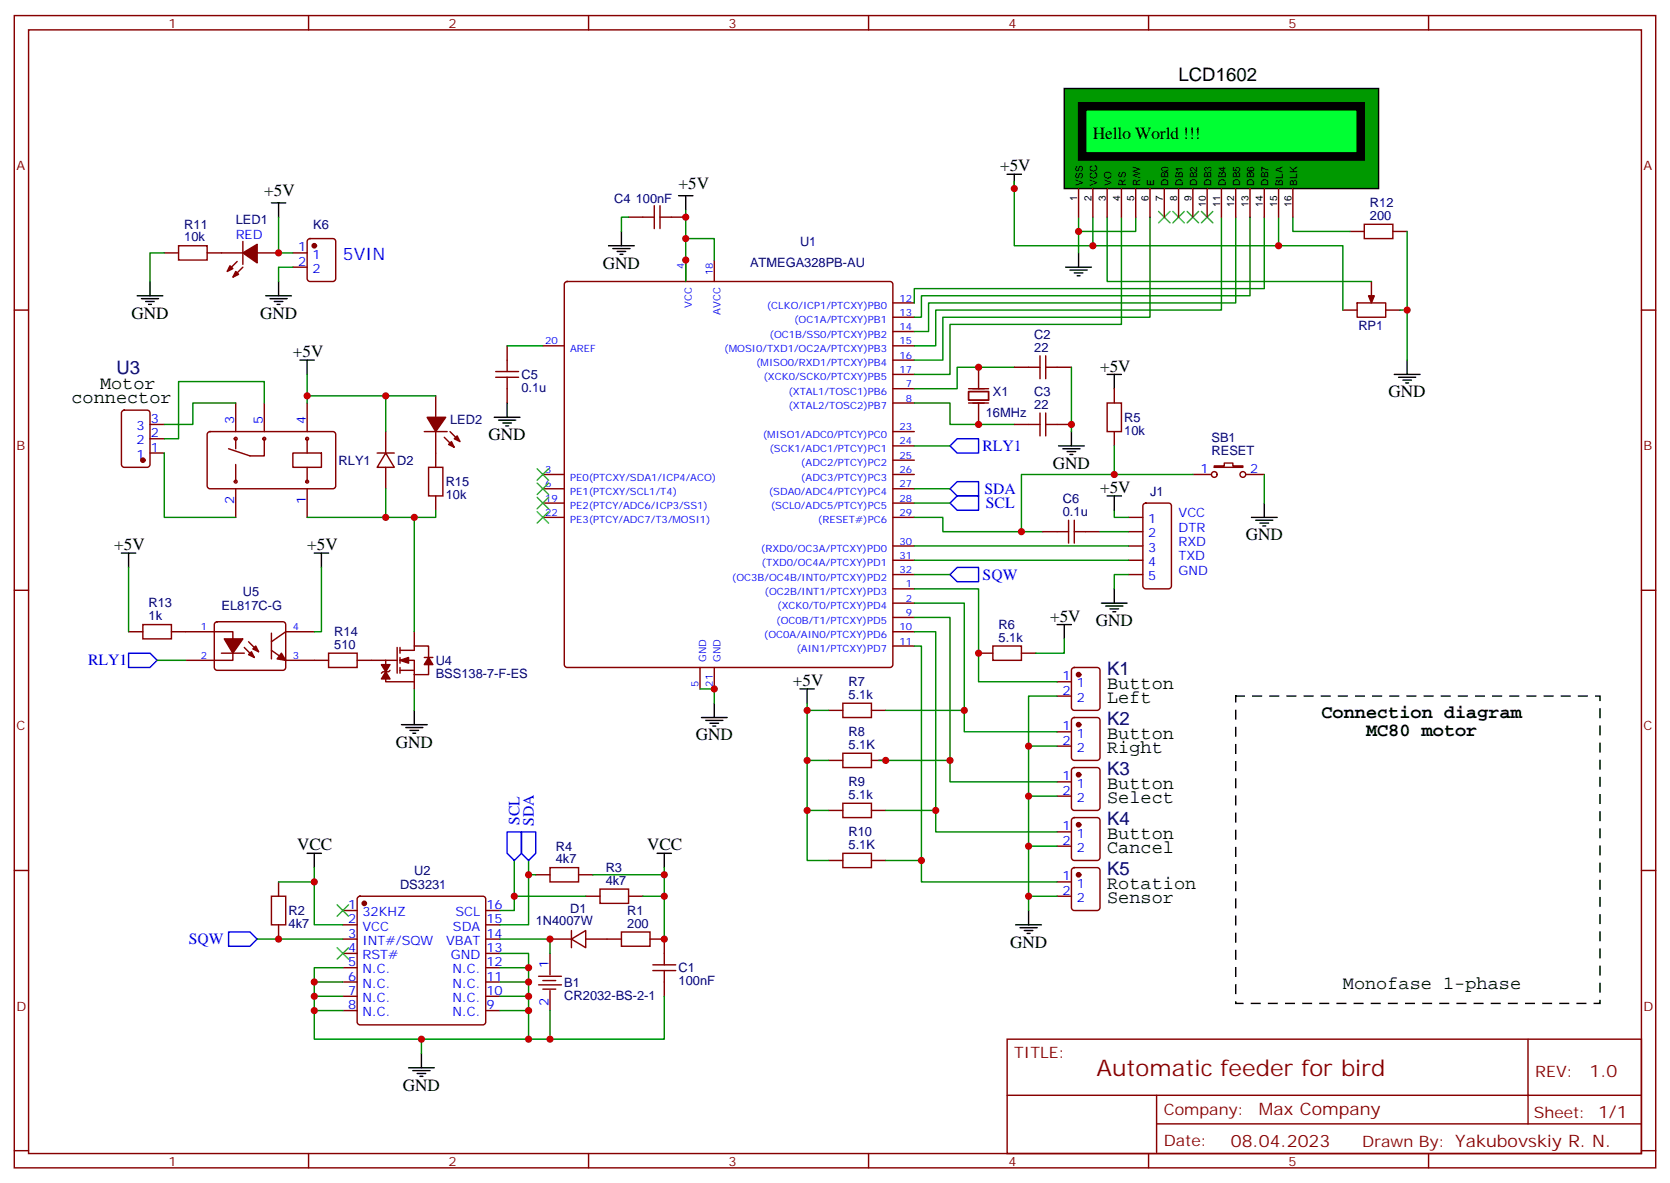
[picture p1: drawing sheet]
<svg xmlns="http://www.w3.org/2000/svg" width="412mm" height="292mm" viewBox="0 0 412 292" stroke-linecap="round" stroke-linejoin="round" font-family="sans-serif">
<g fill="none" stroke="#870000" stroke-width=".35">
<path d="M3.5 3.8h405.4v284.4h-405.4zM7.1 7.4h398.2v277.3h-398.2zM76.2 3.8v3.6M145.3 3.8v3.6M214.5 3.8v3.6M283.6 3.8v3.6M352.8 3.8v3.6M76.1 59.1l.5-.2h5.6a.71 .71 0 0 1 .7 .7v9.2a.76 .76 0 0 1-.7 .7h-5.6a.76 .76 0 0 1-.8-.7v-9.2zM155.2 53.6h6.4M161.6 50.8v5.6M163 53.6h6.3M163 50.8v5.6"/>
<path d="M333.4 57.1h3.5M336.9 55.4h7.1v3.5h-7.1zM344 57.1h3.5M3.5 76.5h3.6M40.6 62.4h3.5M44.1 60.6h7.1v3.6h-7.1zM51.2 62.4h8.8M63.5 62.4h5.3M72.3 62.4h3.5M72.3 65.9h3.5M139.6 69.7l.5-.2h79.7a.71 .71 0 0 1 .7 .7v93.8a.76 .76 0 0 1-.7 .7h-79.7a.76 .76 0 0 1-.8-.7v-93.8zM169.3 64.2v5.3"/>
<path d="M176.4 64.2v5.3M220.5 74.8h5.3M220.5 78.3h5.3M331.6 76.5h3.5M335.1 74.8h7.1v3.5h-7.1zM338.7 69.5v3.5M342.2 76.5h3.5M405.3 76.5h3.6M58.2 99.4v7.1M65.3 99.4v7.1M75.8 99.4v7.1M107.6 97.7v5.3"/>
<path d="M122.4 93.1h5.7M122.4 91.7h5.7M125.2 85.3v6.4M125.2 93.1v6.3M134.1 85.3h5.2M220.5 95.9h5.3M220.5 99.4h5.3M220.5 85.3h5.3M220.5 81.8h5.3M220.5 88.9h5.3M220.5 92.4h5.3M239.2 96.6h4.9v2.1h-4.9z"/>
<path d="M239.2 95.9h4.9M239.2 99.4h4.9M241.7 90.6v5.3M241.7 99.4v5.3M250.5 90.6h6.3M256.8 87.8v5.7M258.2 90.6h6.4M258.2 87.8v5.7M273.4 99.4h3.5v7.1h-3.5zM275.2 95.9v3.5M30.2 101.4l.5-.2h5.6a.71 .71 0 0 1 .7 .7v12.7a.76 .76 0 0 1-.7 .7h-5.6a.76 .76 0 0 1-.7-.7v-12.7zM37 104.7h3.6"/>
<path d="M37 111.8h3.6M37 108.3h3.6M51.4 106.7l.5-.2h30.3a.71 .71 0 0 1 .7 .7v12.7a.76 .76 0 0 1-.7 .7h-30.3a.76 .76 0 0 1-.7-.7v-12.7zM58.2 108.3v2.4M58.2 114.6v4.3M65.3 108.3v4.2h-3.6l-5.3-1.8M72.3 111.8h7.1v3.5h-7.1zM75.8 108.3v3.5M75.8 115.3v3.6M93.1 111.8h4.3M95.2 111.8l2.2 3.5h-4.3zM95.2 106.5v5.3"/>
<path d="M95.2 115.3v5.3M105.8 115.3h3.6v7.1h-3.6zM107.6 106.5v8.8M134.1 117.1h5.2M220.5 117.1h5.3M220.5 106.5h5.3M220.5 110h5.3M220.5 113.6h5.3M250.5 104.7h6.3M256.8 101.9v5.7M258.2 101.9v5.7M258.2 104.7h6.4"/>
<path d="M275.2 106.5v3.5M294.6 117.1h4.6M299.9 115h2.4v-.7h2.1v.7h2.5v.3h-7zM307.6 117.1h4.6M58.2 120.6v7.1M75.8 120.6v7.1M107.6 122.4v3.5M134.1 120.6h5.2M134.1 127.7h5.2M134.1 124.1h5.2M220.5 120.6h5.3M220.5 134.7h5.3"/>
<path d="M220.5 138.3h5.3M220.5 127.7h5.3M220.5 124.1h5.3M257.5 131.2h6.4M263.9 128.4v5.6M265.3 131.2h6.3M265.3 128.4v5.6M278.7 134.7h3.5M278.7 138.3h3.5M278.7 127.7h3.5M278.7 131.2h3.5M282.5 124.3l.4-.2h5.7a.71 .71 0 0 1 .7 .7v19.8a.76 .76 0 0 1-.7 .7h-5.7a.76 .76 0 0 1-.7-.7v-19.8z"/>
<path d="M3.5 145.7h3.6M31.7 155.9h3.6M35.3 154.1h7v3.6h-7zM42.3 155.9h15.2v7h-11.6M53.2 153.6l.4-.2h16.2a.71 .71 0 0 1 .8 .7v10.6a.76 .76 0 0 1-.8 .7h-16.2a.76 .76 0 0 1-.7-.7v-10.6zM60.3 159.8l2.5 2.4M61.4 158.4l2.5 2.4M67 156.2v6.4M77.6 155.9h-7l-3.6 2.5M98.1 159.8v6.3M98.8 159.8v1.4M102.3 155.9v3.5"/>
<path d="M220.5 145.3h5.3M220.5 148.8h5.3M220.5 152.4h5.3M220.5 155.9h5.3M220.5 159.4h5.3M220.5 141.8h5.3M245.2 159.4h7v3.5h-7zM278.7 141.8h3.5M405.3 145.7h3.6M54.7 161.2h5.6M67 160.5l3.6 2.4h10.5M81.1 161.2h7.1v3.5h-7.1z"/>
<path d="M88.2 162.9h9.9M95.2 162.9v5.3h7.1M96.3 165.4l-.3 .4h-1.5l-.3 .3M98.8 160.5h3.5v-1.1h3.5v3.5M98.8 162.9h3.5v3.6M98.8 165.4h3.5M98.8 162.2v1.5M98.8 164.7v1.4M102.3 166.5v3.5M104.8 162.2h2.1M105.8 163.7v2.8h-3.5M172.9 164.7v5.3"/>
<path d="M176.4 164.7v5.3M204.6 175.3h3.5M208.1 173.5h7.1v3.6h-7.1zM215.2 175.3h3.5M241.7 161.2h3.5M252.2 161.2h3.6M261.1 168.2h3.5M261.1 171.8h3.5M264.8 164.9l.5-.2h5.6a.71 .71 0 0 1 .7 .7v9.2a.76 .76 0 0 1-.7 .7h-5.6a.76 .76 0 0 1-.7-.7v-9.2zM264.8 177.3l.5-.2h5.6a.71 .71 0 0 1 .7 .7v9.1a.76 .76 0 0 1-.7 .7h-5.6a.76 .76 0 0 1-.7-.7v-9.1zM204.6 187.6h3.5M204.6 200h3.5"/>
<path d="M208.1 185.9h7.1v3.5h-7.1zM208.1 198.2h7.1v3.6h-7.1zM215.2 187.6h3.5M215.2 200h3.5M261.1 180.6h3.5M261.1 184.1h3.5M261.1 192.9h3.5M261.1 196.5h3.5M264.8 189.6l.5-.2h5.6a.71 .71 0 0 1 .7 .7v9.2a.76 .76 0 0 1-.7 .7h-5.6a.76 .76 0 0 1-.7-.7v-9.2zM3.5 214.8h3.6M68.8 217.6v3.6M132.3 215.9h3.5"/>
<path d="M135.8 214.1h7.1v3.5h-7.1zM142.9 215.9h3.5M148.2 219.4h7v3.5h-7zM204.6 212.3h3.5M208.1 210.6h7.1v3.5h-7.1zM215.2 212.3h3.5M261.1 205.3h3.5M261.1 208.8h3.5M261.1 217.6h3.5M264.8 202l.5-.2h5.6a.71 .71 0 0 1 .7 .7v9.1a.76 .76 0 0 1-.7 .7h-5.6a.76 .76 0 0 1-.7-.7v-9.1zM264.8 214.3l.5-.2h5.6a.71 .71 0 0 1 .7 .7v9.2a.76 .76 0 0 1-.7 .7h-5.6a.76 .76 0 0 1-.7-.7v-9.2zM405.3 214.8h3.6"/>
<path d="M67 221.2h3.6v7h-3.6zM68.8 228.2v3.5M84.7 224.7h3.5M84.7 228.2h3.5M84.7 231.7h3.5M84.7 235.3h3.5M84.7 238.8h3.5M88.4 221.4l.5-.2h30.3a.71 .71 0 0 1 .7 .7v30.3a.76 .76 0 0 1-.7 .7h-30.3a.76 .76 0 0 1-.7-.7v-30.3zM119.9 224.7h3.6M119.9 228.2h3.6M119.9 231.7h3.6M119.9 235.3h3.6"/>
<path d="M119.9 238.8h3.6M135.8 231.7h5.3M135.8 235.3v5.3M141.1 231.7l3.5-2.1v4.3zM141.1 229.6v4.3M144.6 231.7h8.9M144.6 221.2h3.6M153.5 230h7v3.5h-7zM155.2 221.2h3.5M160.5 231.7h3.5v6.4M161.2 239.5h5.7M161.2 238.1h5.7"/>
<path d="M164 239.5v6.4M261.1 221.2h3.5M84.7 242.3h3.5M84.7 245.9h3.5M84.7 249.4h3.5M119.9 242.3h3.6M119.9 245.9h3.6M119.9 249.4h3.6M133 240.9h5.6M133 243h5.6M134.1 242h3.1M134.1 244.1h3.1"/>
<path d="M135.8 244.4v5M248.7 256.4h156.6v28.3h-156.6zM377.3 256.5v20.8M248.7 270.3h156.5M285.6 277.3h119.6M285.6 270.3v14.1M3.5 284h3.6M76.2 284.7v3.5M145.3 284.7v3.5M214.5 284.7v3.5M283.6 284.7v3.5M352.8 284.7v3.5"/>
<path d="M405.3 284h3.6"/>
<circle cx="58.2" cy="118.9" r=".35"/>
<circle cx="58.2" cy="108.3" r=".35"/>
<circle cx="65.3" cy="108.3" r=".35"/>
<circle cx="75.8" cy="118.9" r=".35"/>
<circle cx="75.8" cy="108.3" r=".35"/>
<circle cx="299.9" cy="117.1" r=".71"/>
<circle cx="306.9" cy="117.1" r=".71"/>
</g>
<g fill="#870000" stroke="#870000" stroke-width=".35">
<path d="M338 73h1.4l-.7 1.8z"/>
<path d="M60 62.4l3.5-2.1v4.6z"/>
<path d="M60 59.6v5.6z"/>
<path d="M60 65.9l-1.4 1.4z"/>
<path d="M57.1 65.9l1.5-1.4z"/>
<path d="M58.2 67l.7 .7-1.4 .7z"/>
<path d="M56.8 65.6l.7 .7-1.4 .7z"/>
<path d="M105.5 103h4.6l-2.5 3.5z"/>
<path d="M104.8 106.5h5.6z"/>
<path d="M111.1 106.5l1.4 1.4z"/>
<path d="M109.7 107.9l1.4 1.4z"/>
<path d="M112.2 108.3l.7-.7 .7 1.4z"/>
<path d="M110.8 109.7l.7-.7 .7 1.4z"/>
<path d="M94.2 164h2.1l-1.1 1.8z"/>
<path d="M95.2 165.8l1.1 1.7h-2.1z"/>
<path d="M98.8 162.9l2.1-.7v1.5z"/>
<path d="M105.8 162.2l1.1 1.8h-2.1z"/>
<path d="M69.5 161.2l1.1 1.7-2.2-.3z"/>
<path d="M61.4 161.5l.7-.7 .7 1.4z"/>
<path d="M63.1 159.4l.8 1.4-1.5-.7z"/>
<path d="M55.4 157.7h4.6l-2.5 3.5z"/>
<circle cx="90" cy="222.9" r=".53"/>
<circle cx="266.3" cy="166.5" r=".53"/>
<circle cx="266.3" cy="178.8" r=".53"/>
<circle cx="266.3" cy="191.2" r=".53"/>
<circle cx="266.3" cy="203.5" r=".53"/>
<circle cx="266.3" cy="215.9" r=".53"/>
<circle cx="77.6" cy="60.6" r=".53"/>
<circle cx="35.3" cy="113.6" r=".53"/>
</g>
<g fill="none" stroke="#008700" stroke-width=".35">
<path d="M68.8 53.6v8.8h3.5M169.3 58.9h7.1v5.3M169.3 51.8v17.7M250.5 44.8v15.8h19.4v-7M266.3 53.6v3.5h14.2v-3.5M266.3 57.1v5.3M273.4 53.6v15.9h65.3M276.9 53.6v26.4h-42.3v12.4h-8.8M284 53.6v24.7h-51.2v10.6h-7M301.6 53.6v22.9h-70.5v8.8h-5.3M305.2 53.6v21.2h-75.9v7h-3.5M308.7 53.6v19.4h-81.2v5.3h-1.7"/>
<path d="M312.2 53.6v17.6h-86.4v3.6M315.7 53.6v7M319.3 53.6v3.5h14.1M347.5 57.1v19.4M40.6 62.4h-3.6v7.1M72.3 65.9h-3.5v3.6M269.9 60.6h61.7v15.9M345.7 76.5h1.8v12.4M58.2 99.4h-10.6v5.3h-7M65.3 99.4v-5.2h-21.2v14.1h-3.5M75.8 97.7h19.4v8.8M75.8 92.4v7"/>
<path d="M95.2 97.7h12.4M125.2 85.3h8.9M225.8 99.4h8.8v5.3h15.9M250.5 90.6h-14.1v5.3h-10.6M264.6 90.6v15.9M40.6 111.8v15.9h17.6M275.2 110v7.1M294.6 117.1h-42.4v14.1h5.3M312.2 117.1v7M95.2 120.6v7.1h-19.4M102.3 127.7v28.2M107.6 125.9v1.8h-12.4"/>
<path d="M225.8 134.7h52.9M225.8 138.3h52.9M225.8 127.7h7v3.5h19.4M225.8 124.1h8.8M225.8 120.6h8.8M271.6 131.2h7.1M275.2 125.9v1.8h3.5M31.7 140v15.9M79.4 140v15.9h-1.8M225.8 145.3h15.9v22.9h19.4M225.8 148.8h12.3v31.8h23M225.8 152.4h8.8v40.5h26.5"/>
<path d="M225.8 155.9h5.3v49.4h30M225.8 159.4h1.7v58.2h33.6M225.8 141.8h8.8M262.8 157.7v3.5h-7M278.7 141.8h-3.5v3.5M38.8 162.9h7.1M102.3 170v5.3M172.9 170h3.5v3.5M199.3 173.5v1.8h5.3M199.3 175.3v12.3h5.3M218.7 175.3h19.4M261.1 171.8h-7.1v12.3"/>
<path d="M199.3 187.6v12.4h5.3M199.3 200v12.3h5.3M217 187.6h17.6M218.7 200h12.4M261.1 196.5h-7.1v28.2M261.1 184.1h-7.1v12.4M68.8 217.6h8.8M77.6 214.1v14.1h7.1M127 212.3v12.4h-3.5M130.5 212.3v15.9h-7M130.5 215.9h1.8M146.4 215.9h17.6"/>
<path d="M164 214.1v17.6M218.7 212.3h8.8M254 208.8h7.1M63.5 231.7h21.2M84.7 238.8h-7.1v17.6h52.9v-17.6h-7M123.5 235.3h7v3.5M123.5 231.7h12.3v3.6M127 221.2h17.6M158.7 221.2h5.3M254 221.2h7.1M77.6 242.3h7.1M77.6 245.9h7.1"/>
<path d="M77.6 249.4h7.1M104.1 256.4v3.6M123.5 242.3h7M123.5 245.9h7M123.5 249.4h7M135.8 249.4v7h-5.3M164 245.9v10.5h-28.2"/>
</g>
<g fill="none" stroke="#000" stroke-width=".35">
<path d="M67 50.1h3.6M68.8 50.1v3.5M153.5 57.1v3.5M167.6 48.3h3.5M169.3 48.3v3.5M248.7 43h3.5M250.5 43v3.5M33.9 73h6.3M34.9 73.7h4.3M36 74.4h2.1M36.7 75.1h.7M37 69.5v3.5"/>
<path d="M65.6 73h6.4M66.7 73.7h4.2M67.7 74.4h2.1M68.4 75.1h.7M68.8 69.5v3.5M150.3 60.6h6.3M151.3 61.3h4.3M152.4 62.1h2.1M153.1 62.8h.7M263.2 65.9h6.3M264.2 66.6h4.3M265.3 67.3h2.1"/>
<path d="M266 68.1h.7M266.3 62.4v3.5M74.1 88.9h3.5M75.8 88.9v3.5M125.2 99.4v3.6M273.4 92.4h3.5M275.2 92.4v3.5M344.3 92.4h6.4M345.4 93.1h4.2M346.4 93.8h2.1M347.1 94.5h.7M347.5 88.9v3.5"/>
<path d="M122.1 103h6.3M123.1 103.7h4.3M124.2 104.4h2.1M124.9 105.1h.7M261.4 110h6.4M262.5 110.7h4.2M263.5 111.4h2.1M264.2 112.1h.7M264.6 106.5v3.5M30 136.5h3.5M31.7 136.5v3.5M77.6 136.5h3.5"/>
<path d="M79.4 136.5v3.5M273.4 122.4h3.5M275.2 122.4v3.5M309 127.7h6.4M310.1 128.4h4.2M311.1 129.1h2.2M311.9 129.8h.7M312.2 124.1v3.6M261.1 154.1h3.5M262.8 154.1v3.6M272 148.8h6.3M273 149.5h4.3"/>
<path d="M274.1 150.2h2.1M274.8 151h.7M275.2 145.3v3.5M99.1 178.8h6.4M100.2 179.5h4.2M102.3 175.3v3.5M173.2 177.1h6.4M174.3 177.8h4.2M175.3 178.5h2.1M176 179.2h.7M176.4 173.5v3.6M197.6 170h3.5"/>
<path d="M199.3 170v3.5M101.2 180.2h2.2M102 180.9h.7M75.8 210.6h3.6M77.6 210.6v3.5M162.3 210.6h3.5M164 210.6v3.5M250.8 228.2h6.4M251.9 228.9h4.2M252.9 229.6h2.2M253.6 230.3h.8M254 224.7v3.5"/>
<path d="M104.1 260v3.5M100.9 263.5h6.3M102 264.2h4.2M103 264.9h2.1M103.7 265.6h.7"/>
</g>
<g fill="none" stroke="#3c3" stroke-width=".35">
<path d="M286.1 52.2l2.8 2.8M288.9 52.2l-2.8 2.8M289.6 52.2l2.9 2.8M292.5 52.2l-2.9 2.8M293.2 52.2l2.8 2.8M296 52.2l-2.8 2.8M296.7 52.2l2.8 2.8M299.5 52.2l-2.8 2.8M132.6 115.7l2.9 2.8M132.6 119.2l2.9 2.8M135.5 115.7l-2.9 2.8M135.5 119.2l-2.9 2.8"/>
<path d="M132.6 122.7l2.9 2.9M132.6 126.3l2.9 2.8M135.5 122.7l-2.9 2.9M135.5 126.3l-2.9 2.8M83.3 223.3l2.8 2.8M83.3 233.9l2.8 2.8M86.1 223.3l-2.8 2.8M86.1 233.9l-2.8 2.8"/>
</g>
<path d="M234.6 110l1.8-1.7h5.3v3.5h-5.3zM234.6 124.1l1.8-1.7h5.3v3.5h-5.3zM234.6 120.6l1.8-1.7h5.3v3.5h-5.3zM234.6 141.8l1.8-1.8h5.3v3.5h-5.3zM31.7 161.2h5.3l1.8 1.7-1.8 1.8h-5.3zM125.2 205.3h3.6v5.3l-1.8 1.7-1.8-1.7zM128.8 205.3h3.5v5.3l-1.8 1.7-1.7-1.7zM56.4 230h5.3l1.8 1.7-1.8 1.8h-5.3z" fill="none" stroke="#00f" stroke-width=".35"/>
<path d="M262.8 21.8h77.6v24.7h-77.6z" fill="#090" stroke="#000" stroke-width=".35"/>
<g fill="none" stroke="#870000" stroke-width=".35">
<path d="M266.3 46.5v7.1M269.9 46.5v7.1M273.4 46.5v7.1M276.9 46.5v7.1M280.5 46.5v7.1M284 46.5v7.1M287.5 46.5v7.1M291 46.5v7.1M294.6 46.5v7.1M298.1 46.5v7.1M301.6 46.5v7.1M305.2 46.5v7.1"/>
<path d="M308.7 46.5v7.1M312.2 46.5v7.1M315.7 46.5v7.1M319.3 46.5v7.1"/>
</g>
<path d="M266.3 25.4h70.6v14.1h-70.6z" fill="#000" stroke="#000" stroke-width=".35"/>
<path d="M268.1 27.1h67v10.6h-67z" fill="none" stroke="#000" stroke-width=".35"/>
<path d="M268.1 27.1h67v10.6h-67z" fill="#0f3" stroke="#000" stroke-width=".35"/>
<path d="M155.2 53.6h-1.7v3.5M225.8 110h8.8" fill="none" stroke="#008700" stroke-width=".35"/>
<path d="M305.2 171.8h89.9v75.8h-89.9z" fill="none" stroke="#000" stroke-width=".35" stroke-dasharray="2.1 2.1"/>
<g fill="#c00">
<circle cx="77.6" cy="242.3" r=".88"/>
<circle cx="77.6" cy="245.9" r=".88"/>
<circle cx="77.6" cy="249.4" r=".88"/>
<circle cx="130.5" cy="242.3" r=".88"/>
<circle cx="130.5" cy="245.9" r=".88"/>
<circle cx="130.5" cy="249.4" r=".88"/>
<circle cx="130.5" cy="238.8" r=".88"/>
<circle cx="130.5" cy="256.4" r=".88"/>
<circle cx="135.8" cy="231.7" r=".88"/>
<circle cx="135.8" cy="256.4" r=".88"/>
<circle cx="68.8" cy="231.7" r=".88"/>
<circle cx="77.6" cy="217.6" r=".88"/>
<circle cx="130.5" cy="215.9" r=".88"/>
<circle cx="127" cy="221.2" r=".88"/>
<circle cx="264.6" cy="104.7" r=".88"/>
<circle cx="241.7" cy="90.6" r=".88"/>
<circle cx="241.7" cy="104.7" r=".88"/>
<circle cx="275.2" cy="117.1" r=".88"/>
<circle cx="254" cy="196.5" r=".88"/>
<circle cx="254" cy="184.1" r=".88"/>
<circle cx="241.7" cy="161.2" r=".88"/>
<circle cx="199.3" cy="175.3" r=".88"/>
<circle cx="199.3" cy="187.6" r=".88"/>
<circle cx="238.1" cy="175.3" r=".88"/>
<circle cx="234.6" cy="187.6" r=".88"/>
<circle cx="218.7" cy="187.6" r=".88"/>
<circle cx="231.1" cy="200" r=".88"/>
<circle cx="164" cy="215.9" r=".88"/>
<circle cx="164" cy="231.7" r=".88"/>
<circle cx="164" cy="221.2" r=".88"/>
<circle cx="169.3" cy="58.9" r=".88"/>
<circle cx="254" cy="208.8" r=".88"/>
<circle cx="254" cy="221.2" r=".88"/>
<circle cx="227.5" cy="212.3" r=".88"/>
<circle cx="199.3" cy="200" r=".88"/>
<circle cx="104.1" cy="256.4" r=".88"/>
<circle cx="347.5" cy="76.5" r=".88"/>
<circle cx="266.3" cy="57.1" r=".88"/>
<circle cx="250.5" cy="46.5" r=".88"/>
<circle cx="269.9" cy="60.6" r=".88"/>
<circle cx="315.7" cy="60.6" r=".88"/>
<circle cx="68.8" cy="62.4" r=".88"/>
<circle cx="252.2" cy="131.2" r=".88"/>
<circle cx="75.8" cy="97.7" r=".88"/>
<circle cx="95.3" cy="97.7" r=".88"/>
<circle cx="95.3" cy="127.7" r=".88"/>
<circle cx="102.3" cy="127.7" r=".88"/>
<circle cx="176.4" cy="170" r=".88"/>
<circle cx="169.3" cy="64.2" r=".88"/>
<circle cx="169.3" cy="53.6" r=".88"/>
</g>
<text font-size="5.6" fill="#800" x="270.8" y="265.5">Automatic feeder for bird</text>
<g font-size="4.6">
<text x="291" y="20.1">LCD1602</text>
<text x="24.7" y="95.9">Motor</text>
<text x="17.6" y="99.4">connector</text>
<text x="273.4" y="170">Button</text>
<text x="273.4" y="173.5">Left</text>
<text x="326.3" y="177.1">Connection diagram</text>
<text x="273.4" y="182.4">Button</text>
<text x="273.4" y="185.9">Right</text>
<text x="337.3" y="181.6">MC80 motor</text>
<text x="273.4" y="194.7">Button</text>
<text x="273.4" y="198.2">Select</text>
<text x="273.4" y="207">Button</text>
<text x="273.4" y="210.6">Cancel</text>
<text x="273.4" y="219.4">Rotation</text>
<text x="273.4" y="222.9">Sensor</text>
<text x="331.6" y="244.1">Monofase 1-phase</text>
</g>
<g font-size="4.6" fill="#000080">
<text x="28.7" y="92.3">U3</text>
<text x="273.4" y="166.5">K1</text>
<text x="273.4" y="178.8">K2</text>
<text x="273.4" y="191.2">K3</text>
<text x="273.4" y="203.5">K4</text>
<text x="273.4" y="215.9">K5</text>
</g>
<g font-size="4.2">
<text x="269.9" y="34.2">Hello World !!!</text>
<text x="167.6" y="46.5">+5V</text>
<text x="246.9" y="42.3">+5V</text>
<text x="65.3" y="48.3">+5V</text>
<text x="148.9" y="66.3">GND</text>
<text x="32.5" y="78.6">GND</text>
<text x="64.2" y="78.6">GND</text>
<text x="72.3" y="88.2">+5V</text>
<text x="271.6" y="91.7">+5V</text>
<text x="342.9" y="98">GND</text>
<text x="120.6" y="108.6">GND</text>
<text x="260" y="115.7">GND</text>
<text x="271.6" y="121.7">+5V</text>
<text x="28.2" y="135.8">+5V</text>
<text x="75.8" y="135.8">+5V</text>
<text x="307.6" y="133.3">GND</text>
<text x="259.3" y="153.4">+5V</text>
<text x="270.6" y="154.5">GND</text>
<text x="195.8" y="169.3">+5V</text>
<text x="97.7" y="184.5">GND</text>
<text x="171.8" y="182.7">GND</text>
<text x="73.4" y="209.9">VCC</text>
<text x="159.8" y="209.9">VCC</text>
<text x="249.4" y="233.9">GND</text>
<text x="99.5" y="269.1">GND</text>
</g>
<text font-size="4.2" fill="#00f" x="84.7" y="64.2">5VIN</text>
<g font-size="4.2" fill="#800">
<text x="392.5" y="265.7">1.0</text>
<text x="310.9" y="275.3">Max Company</text>
<text x="304" y="283.1">08.04.2023</text>
</g>
<g font-size="3.9" fill="#00f">
<text x="242.6" y="111.4">RLY1</text>
<text x="243.1" y="121.9">SDA</text>
<text x="243.5" y="125.4">SCL</text>
<text x="242.7" y="143.1">SQW</text>
<text x="21.8" y="164.1">RLY1</text>
<text x="128.3" y="203.5" transform="rotate(-90 128.3 203.5)">SCL</text>
<text x="131.8" y="203.8" transform="rotate(-90 131.8 203.8)">SDA</text>
<text x="46.6" y="233.1">SQW</text>
</g>
<g font-size="3.9" fill="#800">
<text x="250.5" y="261">TITLE:</text>
<text x="379.1" y="265.7">REV:</text>
<text x="287.4" y="275.2">Company:</text>
<text x="378.7" y="275.8">Sheet: 1/1</text>
<text x="287.4" y="282.9">Date:</text>
<text x="336.4" y="283">Drawn By: Yakubovskiy R. N.</text>
</g>
<g font-size="3.2" fill="#800">
<text x="41.6" y="6.8">1</text>
<text x="110.8" y="6.8">2</text>
<text x="179.9" y="6.8">3</text>
<text x="249.1" y="6.8">4</text>
<text x="318.2" y="6.8">5</text>
<text x="4.1" y="41.9">A</text>
<text x="405.9" y="41.9">A</text>
<text x="4.1" y="111.1">B</text>
<text x="405.9" y="111.1">B</text>
<text x="4.1" y="180.2">C</text>
<text x="405.9" y="180.2">C</text>
<text x="4.1" y="249.4">D</text>
<text x="405.9" y="249.4">D</text>
<text x="41.6" y="287.7">1</text>
<text x="110.8" y="287.7">2</text>
<text x="179.9" y="287.7">3</text>
<text x="249.1" y="287.7">4</text>
<text x="318.2" y="287.7">5</text>
</g>
<g font-size="3.2" fill="#000080">
<text x="151.7" y="50.1">C4</text>
<text x="157" y="50.1">100nF</text>
<text x="338.3" y="51.1">R12</text>
<text x="45.5" y="59.6">10k</text>
<text x="45.5" y="56.5">R11</text>
<text x="58.2" y="55.4">LED1</text>
<text x="77.3" y="56.6">K6</text>
<text x="338.3" y="54.3">200</text>
<text x="185.2" y="65.9">ATMEGA328PB-AU</text>
<text x="197.6" y="60.6">U1</text>
<text x="255.4" y="83.6">C2</text>
<text x="335.4" y="81.4">RP1</text>
<text x="255.4" y="86.7">22</text>
<text x="128.8" y="93.6">C5</text>
<text x="128.8" y="96.7">0.1u</text>
<text x="245.2" y="97.7">X1</text>
<text x="255.4" y="100.9">22</text>
<text x="255.4" y="97.7">C3</text>
<text x="111.1" y="104.7">LED2</text>
<text x="243.4" y="103">16MHz</text>
<text x="277.6" y="107.3">10k</text>
<text x="277.6" y="104.2">R5</text>
<text x="299.2" y="112.3">RESET</text>
<text x="299.2" y="109.2">SB1</text>
<text x="83.6" y="114.7">RLY1</text>
<text x="98.1" y="114.7">D2</text>
<text x="110.1" y="123.2">10k</text>
<text x="110.1" y="120">R15</text>
<text x="262.5" y="124.1">C6</text>
<text x="284" y="122.4">J1</text>
<text x="262.5" y="127.3">0.1u</text>
<text x="36.7" y="149.9">R13</text>
<text x="60" y="147.1">U5</text>
<text x="36.7" y="153.1">1k</text>
<text x="54.7" y="150.6">EL817C-G</text>
<text x="246.6" y="155.2">R6</text>
<text x="82.5" y="160.1">510</text>
<text x="82.5" y="157">R14</text>
<text x="246.6" y="158.4">5.1k</text>
<text x="107.6" y="167.3">BSS138-7-F-ES</text>
<text x="107.6" y="164.1">U4</text>
<text x="209.5" y="172.5">5.1k</text>
<text x="209.5" y="169.3">R7</text>
<text x="209.5" y="184.8">5.1K</text>
<text x="209.5" y="181.7">R8</text>
<text x="209.5" y="197.2">5.1k</text>
<text x="209.5" y="194">R9</text>
<text x="137.2" y="209.9">R4</text>
<text x="209.5" y="209.5">5.1K</text>
<text x="209.5" y="206.3">R10</text>
<text x="102.3" y="215.9">U2</text>
<text x="137.2" y="213">4k7</text>
<text x="149.6" y="215.2">R3</text>
<text x="98.8" y="219.4">DS3231</text>
<text x="149.6" y="218.3">4k7</text>
<text x="71.3" y="225.9">R2</text>
<text x="140.8" y="225.4">D1</text>
<text x="154.9" y="225.8">R1</text>
<text x="71.3" y="229">4k7</text>
<text x="132.3" y="228.2">1N4007W</text>
<text x="154.9" y="228.9">200</text>
<text x="167.6" y="240">C1</text>
<text x="139.4" y="243.5">B1</text>
<text x="167.6" y="243.1">100nF</text>
<text x="139.3" y="246.7">CR2032-BS-2-1</text>
</g>
<g font-size="3.2" fill="#00f">
<text x="58.2" y="58.9">RED</text>
<text x="73.7" y="62.1">1</text>
<text x="73.7" y="65.6">2</text>
<text x="77.2" y="63.8">1</text>
<text x="77.2" y="67.3">2</text>
<text x="33.7" y="106.2">3</text>
<text x="37.2" y="104.4">3</text>
<text x="37.2" y="107.9">2</text>
<text x="57.9" y="104.7" transform="rotate(-90 57.9 104.7)">3</text>
<text x="64.9" y="104.7" transform="rotate(-90 64.9 104.7)">5</text>
<text x="75.5" y="104.7" transform="rotate(-90 75.5 104.7)">4</text>
<text x="33.7" y="109.7">2</text>
<text x="33.7" y="113.2">1</text>
<text x="37.2" y="111.4">1</text>
<text x="296.4" y="116.7">1</text>
<text x="308.7" y="116.7">2</text>
<text x="57.9" y="124.4" transform="rotate(-90 57.9 124.4)">2</text>
<text x="75.5" y="124.4" transform="rotate(-90 75.5 124.4)">1</text>
<text x="283.5" y="129.1">1</text>
<text x="291" y="131.2">DTR</text>
<text x="291" y="127.7">VCC</text>
<text x="283.5" y="132.6">2</text>
<text x="283.5" y="136.1">3</text>
<text x="291" y="134.7">RXD</text>
<text x="283.5" y="139.7">4</text>
<text x="283.5" y="143.2">5</text>
<text x="291" y="141.8">GND</text>
<text x="291" y="138.3">TXD</text>
<text x="262.4" y="167.9">1</text>
<text x="262.4" y="171.4">2</text>
<text x="265.9" y="169.7">1</text>
<text x="265.9" y="173.2">2</text>
<text x="262.4" y="180.2">1</text>
<text x="262.4" y="183.8">2</text>
<text x="265.9" y="182">1</text>
<text x="265.9" y="185.5">2</text>
<text x="262.4" y="192.6">1</text>
<text x="262.4" y="196.1">2</text>
<text x="265.9" y="194.3">1</text>
<text x="265.9" y="197.9">2</text>
<text x="262.4" y="204.9">1</text>
<text x="262.4" y="208.5">2</text>
<text x="265.9" y="206.7">1</text>
<text x="265.9" y="210.2">2</text>
<text x="262.4" y="217.3">1</text>
<text x="262.4" y="220.8">2</text>
<text x="265.9" y="219">1</text>
<text x="86" y="227.9">2</text>
<text x="86" y="224.3">1</text>
<text x="89.5" y="226.1">32KHZ</text>
<text x="112.5" y="226.1">SCL</text>
<text x="120.1" y="224.3">16</text>
<text x="120.1" y="227.9">15</text>
<text x="265.9" y="222.6">2</text>
<text x="86" y="231.4">3</text>
<text x="89.5" y="233.2">INT#/SQW</text>
<text x="89.5" y="229.6">VCC</text>
<text x="110.2" y="233.2">VBAT</text>
<text x="111.9" y="229.6">SDA</text>
<text x="120.1" y="231.4">14</text>
<text x="86" y="238.4">5</text>
<text x="86" y="234.9">4</text>
<text x="89.5" y="236.7">RST#</text>
<text x="111.4" y="236.7">GND</text>
<text x="120.1" y="234.9">13</text>
<text x="120.1" y="238.4">12</text>
<text x="135.5" y="238.8" transform="rotate(-90 135.5 238.8)">1</text>
<text x="86" y="245.5">7</text>
<text x="86" y="242">6</text>
<text x="89.5" y="243.7">N.C.</text>
<text x="89.5" y="240.2">N.C.</text>
<text x="111.7" y="240.2">N.C.</text>
<text x="111.7" y="243.7">N.C.</text>
<text x="120.1" y="242">11</text>
<text x="120.1" y="245.5">10</text>
<text x="86" y="249">8</text>
<text x="89.5" y="250.8">N.C.</text>
<text x="89.5" y="247.3">N.C.</text>
<text x="111.7" y="247.3">N.C.</text>
<text x="111.7" y="250.8">N.C.</text>
<text x="120.1" y="249">9</text>
<text x="135.5" y="248.2" transform="rotate(-90 135.5 248.2)">2</text>
</g>
<g font-size="2.5">
<text x="267.4" y="45.8" transform="rotate(-90 267.4 45.8)">VSS</text>
<text x="270.9" y="45.8" transform="rotate(-90 270.9 45.8)">VCC</text>
<text x="274.5" y="45.8" transform="rotate(-90 274.5 45.8)">VO</text>
<text x="278" y="45.8" transform="rotate(-90 278 45.8)">RS</text>
<text x="281.5" y="45.8" transform="rotate(-90 281.5 45.8)">R/W</text>
<text x="285" y="45.8" transform="rotate(-90 285 45.8)">E</text>
<text x="288.6" y="45.8" transform="rotate(-90 288.6 45.8)">DB0</text>
<text x="292.1" y="45.8" transform="rotate(-90 292.1 45.8)">DB1</text>
<text x="295.6" y="45.8" transform="rotate(-90 295.6 45.8)">DB2</text>
<text x="299.2" y="45.8" transform="rotate(-90 299.2 45.8)">DB3</text>
<text x="302.7" y="45.8" transform="rotate(-90 302.7 45.8)">DB4</text>
<text x="306.2" y="45.8" transform="rotate(-90 306.2 45.8)">DB5</text>
<text x="309.7" y="45.8" transform="rotate(-90 309.7 45.8)">DB6</text>
<text x="313.3" y="45.8" transform="rotate(-90 313.3 45.8)">DB7</text>
<text x="316.8" y="45.8" transform="rotate(-90 316.8 45.8)">BLA</text>
<text x="320.3" y="45.8" transform="rotate(-90 320.3 45.8)">BLK</text>
<text x="266" y="49.7" transform="rotate(-90 266 49.7)">1</text>
<text x="269.5" y="49.7" transform="rotate(-90 269.5 49.7)">2</text>
<text x="273" y="49.7" transform="rotate(-90 273 49.7)">3</text>
<text x="276.6" y="49.7" transform="rotate(-90 276.6 49.7)">4</text>
<text x="280.1" y="49.7" transform="rotate(-90 280.1 49.7)">5</text>
<text x="283.6" y="49.7" transform="rotate(-90 283.6 49.7)">6</text>
<text x="287.2" y="49.7" transform="rotate(-90 287.2 49.7)">7</text>
<text x="290.7" y="49.7" transform="rotate(-90 290.7 49.7)">8</text>
<text x="294.2" y="49.7" transform="rotate(-90 294.2 49.7)">9</text>
<text x="297.7" y="51" transform="rotate(-90 297.7 51)">10</text>
<text x="301.3" y="51" transform="rotate(-90 301.3 51)">11</text>
<text x="304.8" y="51" transform="rotate(-90 304.8 51)">12</text>
<text x="308.3" y="51" transform="rotate(-90 308.3 51)">13</text>
<text x="311.9" y="51" transform="rotate(-90 311.9 51)">14</text>
<text x="315.4" y="51" transform="rotate(-90 315.4 51)">15</text>
<text x="318.9" y="51" transform="rotate(-90 318.9 51)">16</text>
</g>
<g font-size="2.5" fill="#00f">
<text x="169" y="66.3" transform="rotate(-90 169 66.3)">4</text>
<text x="176" y="67.8" transform="rotate(-90 176 67.8)">18</text>
<text x="170.8" y="76" transform="rotate(-90 170.8 76)">VCC</text>
<text x="177.9" y="77.7" transform="rotate(-90 177.9 77.7)">AVCC</text>
<text x="189.3" y="76.3">(CLKO/ICP1/PTCXY)PB0</text>
<text x="222.1" y="74.4">12</text>
<text x="222.1" y="77.9">13</text>
<text x="190" y="83.3">(OC1B/SS0/PTCXY)PB2</text>
<text x="196.1" y="79.8">(OC1A/PTCXY)PB1</text>
<text x="222.1" y="81.5">14</text>
<text x="134.6" y="85">20</text>
<text x="140.8" y="86.8">AREF</text>
<text x="178.9" y="86.8">(MOSI0/TXD1/OC2A/PTCXY)PB3</text>
<text x="222.1" y="85">15</text>
<text x="222.1" y="88.5">16</text>
<text x="186.7" y="90.4">(MISO0/RXD1/PTCXY)PB4</text>
<text x="188.5" y="93.9">(XCK0/SCK0/PTCXY)PB5</text>
<text x="222.1" y="92">17</text>
<text x="223.7" y="95.6">7</text>
<text x="194.7" y="97.4">(XTAL1/TOSC1)PB6</text>
<text x="194.7" y="100.9">(XTAL2/TOSC2)PB7</text>
<text x="223.7" y="99.1">8</text>
<text x="222.1" y="106.2">23</text>
<text x="188.4" y="108">(MISO1/ADC0/PTCY)PC0</text>
<text x="190" y="111.5">(SCK1/ADC1/PTCY)PC1</text>
<text x="222.1" y="109.7">24</text>
<text x="222.1" y="113.2">25</text>
<text x="134.6" y="116.7">3</text>
<text x="140.8" y="118.6">PE0(PTCXY/SDA1/ICP4/ACO)</text>
<text x="197.8" y="115.1">(ADC2/PTCY)PC2</text>
<text x="197.8" y="118.6">(ADC3/PTCY)PC3</text>
<text x="222.1" y="116.7">26</text>
<text x="134.6" y="120.3">6</text>
<text x="134.6" y="123.8">19</text>
<text x="140.8" y="122.1">PE1(PTCXY/SCL1/T4)</text>
<text x="140.8" y="125.6">PE2(PTCY/ADC6/ICP3/SS1)</text>
<text x="189.8" y="122.1">(SDA0/ADC4/PTCY)PC4</text>
<text x="190.3" y="125.6">(SCL0/ADC5/PTCY)PC5</text>
<text x="222.1" y="120.3">27</text>
<text x="222.1" y="123.8">28</text>
<text x="134.6" y="127.3">22</text>
<text x="140.8" y="129.2">PE3(PTCY/ADC7/T3/MOSI1)</text>
<text x="202" y="129.2">(RESET#)PC6</text>
<text x="222.1" y="127.3">29</text>
<text x="187.9" y="136.2">(RXD0/OC3A/PTCXY)PD0</text>
<text x="222.1" y="134.4">30</text>
<text x="222.1" y="137.9">31</text>
<text x="180.7" y="143.3">(OC3B/OC4B/INT0/PTCXY)PD2</text>
<text x="188.1" y="139.8">(TXD0/OC4A/PTCXY)PD1</text>
<text x="222.1" y="141.4">32</text>
<text x="188.8" y="146.8">(OC2B/INT1/PTCXY)PD3</text>
<text x="223.7" y="145">1</text>
<text x="223.7" y="148.5">2</text>
<text x="49.6" y="155.5">1</text>
<text x="72.3" y="155.5">4</text>
<text x="191.7" y="153.9">(OC0B/T1/PTCXY)PD5</text>
<text x="191.9" y="150.3">(XCK0/T0/PTCXY)PD4</text>
<text x="222.1" y="155.5">10</text>
<text x="223.7" y="152">9</text>
<text x="188.6" y="157.4">(OC0A/AIN0/PTCXY)PD6</text>
<text x="196.7" y="160.9">(AIN1/PTCXY)PD7</text>
<text x="222.1" y="159.1">11</text>
<text x="49.6" y="162.6">2</text>
<text x="72.3" y="162.6">3</text>
<text x="174.4" y="163.3" transform="rotate(-90 174.4 163.3)">GND</text>
<text x="177.9" y="163.3" transform="rotate(-90 177.9 163.3)">GND</text>
<text x="172.5" y="169.5" transform="rotate(-90 172.5 169.5)">5</text>
<text x="176" y="169.5" transform="rotate(-90 176 169.5)">21</text>
</g>
</svg>
